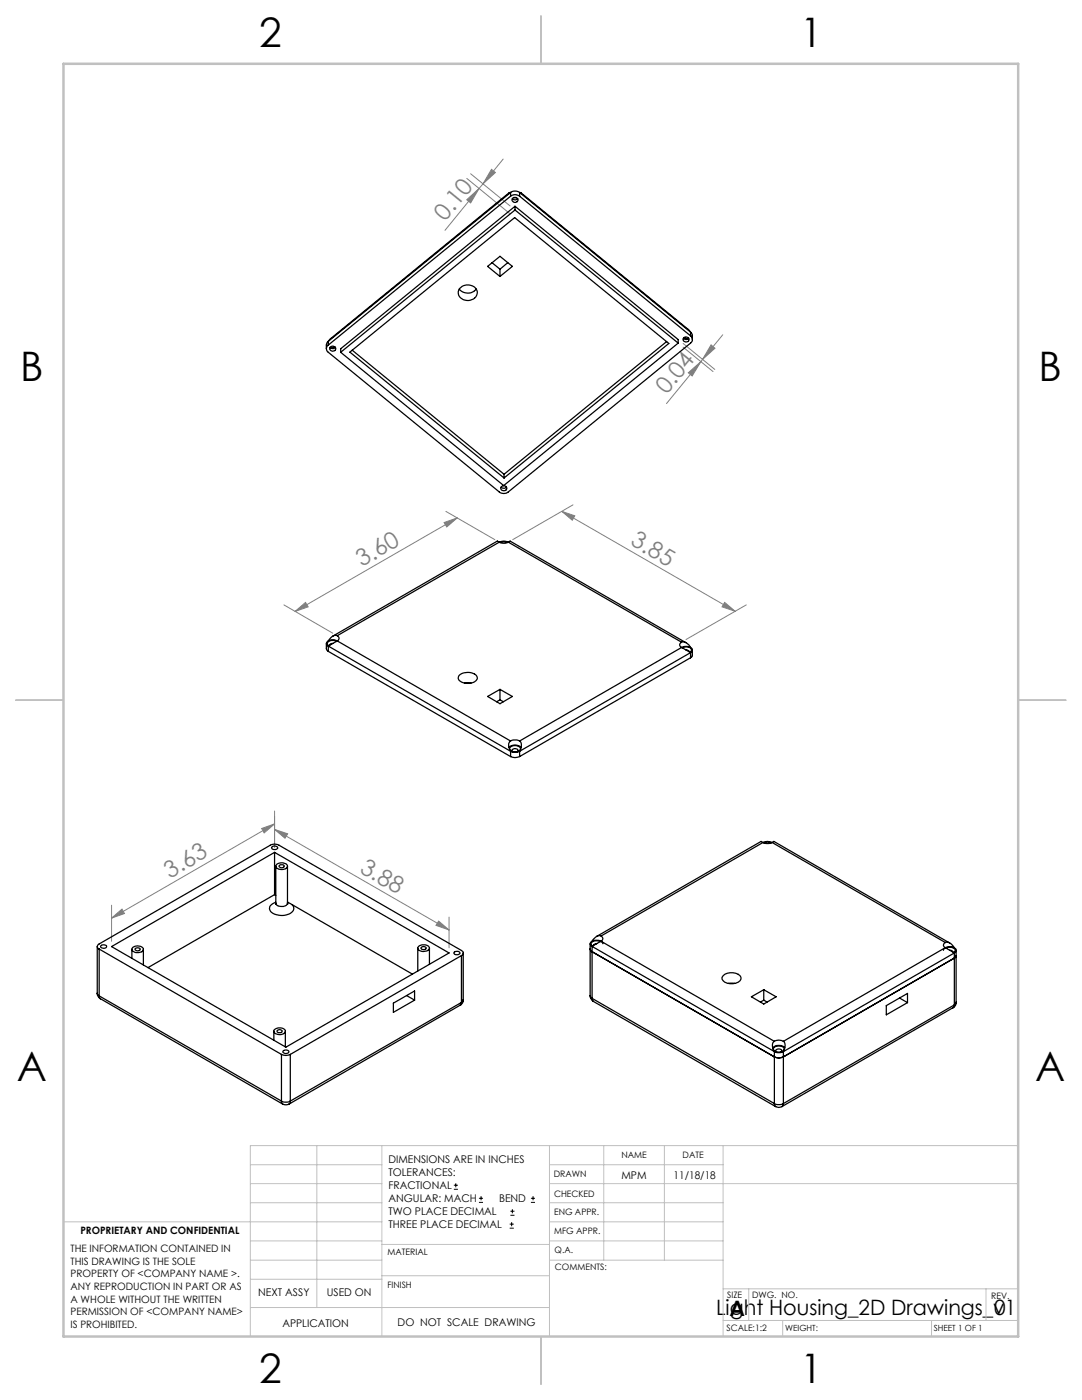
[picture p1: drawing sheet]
<svg xmlns="http://www.w3.org/2000/svg" width="216mm" height="279mm" viewBox="0 0 216 279" stroke-linecap="round" stroke-linejoin="round" font-family="sans-serif">
<g fill="none" stroke="#000" stroke-width=".2">
<path d="M90.6 237.3h.8M90.6 236.5h.8M90.9 236.1v.9M95.6 240h.8M95.6 239.1h.8M96 238.7v.8M105.9 240h.9M105.9 239.1h.9M106.4 238.7v.8M101.7 245.1h.8M101.7 244.3h.8M101.8 242.5h.9"/>
<path d="M101.8 241.7h.9M102.1 243.9v.8M102.2 241.3v.8"/>
</g>
<g fill="none" stroke="#808080" stroke-width=".2">
<path d="M93.1 35.6l8.6 7M93.1 39.9l2.5-2.3-1.7 2.9zM93.9 34.7l7.9 6.4M95.6 37.6l-6.8 8.4M96.4 36.7l-.8 .9M98.1 33.8l.7 .6-2.4 2.3zM100.4 31.7l-4 5M136.3 69.3l6 4.9M136.3 68.5l6.3 5.2M137.3 74.4l2.5-2.2-1.7 2.8zM139.8 72.2l-6.8 8.3M140.2 71.7l-.4 .5"/>
<path d="M141.9 68.8l.8 .7-2.5 2.2zM144.2 66.8l-4 4.9M88.6 104.3l2.6-.9-2.1 1.8zM89 102.1l9.7 5.6M91.2 103.4l-32.3 18.6M112.1 102.1l2.6 .8-.5 .9zM112.1 102.1l34.6 19.9M114.3 100.8l-12 6.9M56.7 120.7l9.7 5.7M58.9 122l2.1-1.8 .5 .9zM144.6 120.2l2.1 1.8-2.6-.9zM148.9 120.7l-12 6.9"/>
<path d="M52.2 165.3l2.6-.9-2.1 1.8zM54.8 161.9v7.2M54.8 164.4l-32.5 18.8M54.8 165.5l2.6 .9-.5 .9zM54.8 165.5l34.8 20.1M22.3 183.2l2-1.8 .5 .9zM22.3 180.7v7.2M87.5 183.8l2.1 1.8-2.6-.9zM89.6 183v6.2"/>
</g>
<g fill="none" stroke="#c0c0c0" stroke-width=".2">
<path d="M50 232.4h26.2M50 236.2h26.2M63.2 228.6v32.3M76.2 228.6v38.1M109.6 228.6v38.1M109.6 232.4h34.7M109.6 236.2h93.6M120.5 228.6v22.9M132.6 228.6v22.9M144.3 228.6v38.1M203.2 228.6h-153.2v38.1M12.7 243.8h63.5"/>
<path d="M50 251.5h26.2M50 240h26.2M50 247.7h26.2M50 255.3h26.2M76.2 254.6h33.4M76.2 248.4h33.4M109.6 251.5h34.7M109.6 243.8h34.7M109.6 240h34.7M109.6 247.7h34.7M144.3 257.2h58.9M149.4 257.2v6.3"/>
<path d="M196.7 257.2v6.3M50 260.9h59.6M144.3 263.5h58.9M156.2 263.5v3.2M185.9 263.5v3.2"/>
</g>
<path d="M108 3.2v9.5M3.1 139.7h9.6M203.2 139.7h9.5M108 266.7v9.6" fill="none" stroke="#c0c0c0" stroke-width=".25"/>
<path d="M12.7 12.7h190.5v254h-190.5z" fill="none" stroke="#c0c0c0" stroke-width=".5"/>
<g fill="#808080">
<path d="M87.5 183.8l2.1 1.8-2.6-.9zM54.8 165.5l2.6 .9-.5 .9zM144.6 120.2l2.1 1.8-2.6-.9zM112.1 102.1l2.6 .8-.5 .9z"/>
<path d="M52.2 165.3l2.6-.9-2.1 1.8zM22.3 183.2l2-1.8 .5 .9zM88.6 104.3l2.6-.9-2.1 1.8zM58.9 122l2.1-1.8 .5 .9z"/>
<path d="M93.1 39.9l2.5-2.3-1.7 2.9zM98.1 33.8l.7 .6-2.4 2.3zM137.3 74.4l2.5-2.2-1.7 2.8zM141.9 68.8l.8 .7-2.5 2.2z"/>
</g>
<g fill="none" stroke="#000" stroke-width=".25">
<path d="M101.9 39.2a1.43 1.43 0 0 1 1.8 0M101.9 38.4a1.57 1.57 0 0 1 1.8 0M101.9 38.4l-.3 .1-35.7 29.2-.4 .4M101.9 38.4v.8M101.9 39.2l-36.4 29.7M101.9 38.4l-36.4 29.7M102.2 39.7a.69 .69 0 0 0 1.1 0M102.5 39.4h.5M103.7 38.4l.2 .1 33.5 27.3 .4 .5M103.7 38.4v.8M103.7 39.2l34.1 27.8M103.7 38.4l34.1 27.9"/>
<path d="M91.7 57.7a2.13 2.13 0 0 0 3.3 0M91.8 57.5a2.04 2.04 0 0 1 3.5 .8 1.94 1.94 0 0 1-1.9 1.7 1.94 1.94 0 0 1-2-1.5l.1-.5zM97.3 53.2l2.5-2 2.4 2-2.4 2zM98.2 52.4l1.6 1.3M99.8 53.7v1.5M101.3 52.4l-1.5 1.3M102.8 41.2l32.5 26.6v.7M102.8 41.2l-34.8 28.4v.7M102.8 41.2v.7M102.8 41.9l-34.8 28.4M102.8 41.9l32.5 26.6M65.5 68.1l-.3 .6-.1 .9"/>
<path d="M65.5 68.1v.8M65.9 69.3a.69 .69 0 0 0 1 0M65.9 69.3a.54 .54 0 0 1 .9-.1 .54 .54 0 0 1-.3 .9 .52 .52 0 0 1-.6-.2 .52 .52 0 0 1 0-.6zM66.8 69.2l-.8 .3M69.8 70.3l32.9-26.9 30.8 25.1-32.9 26.9zM70.3 69.9l30.3 24.8M133 68.2l-32.4 26.5M135.3 68.5l-34.8 28.4-32.5-26.6M136.4 67.5a.6 .6 0 0 0 1 0M136.5 67.3a.58 .58 0 0 1 .9 .1 .58 .58 0 0 1-.1 .8 .58 .58 0 0 1-.8-.1l-.2-.4zM136.5 67.3l.7 .4M137.8 67a.92 .92 0 0 1 0 1.5l-36.4 29.7a1.43 1.43 0 0 1-1.8 0l-34.1-27.9a.87 .87 0 0 1 0-1.4"/>
<path d="M137.8 66.3l.1 .1a1.42 1.42 0 0 1 .2 1.4M137.8 66.3v.7M100 97.2a.65 .65 0 0 0 1 0M100 97.2a.54 .54 0 0 1 1-.1 .54 .54 0 0 1-.4 .8 .51 .51 0 0 1-.6-.1 .51 .51 0 0 1 0-.6zM100.6 94.7v.7M99.6 108.2a2.02 2.02 0 0 0 1.8 0M99.6 108.2l-.4-.2-32.8 19M99.6 108.2a2.02 2.02 0 0 1 1.8 0M99.6 108.2l-32.3 18.7M99.8 108.3a1.72 1.72 0 0 1 1.5 0M101.4 108.2l.4-.2 35.1 20.3M101.4 108.2l34.6 20"/>
<path d="M65.1 128.4v1.1l.4 .5M65.5 127.9a2.02 2.02 0 0 1 1.8 0M65.5 127.9a.53 .53 0 0 0-.4 .5 .53 .53 0 0 0 .4 .5M65.5 128.9l36.4 21M65.5 128.9v1.1M65.5 130l36.4 21M66.4 128.4l-.5 .1-.1 .3M67.2 128a1.24 1.24 0 0 0-1.9 .5l.3 .4M67.3 127.9l-1.8 1M67.3 126.9a.57 .57 0 0 1 .4 .5 .57 .57 0 0 1-.4 .5M67.3 126.9a1.52 1.52 0 0 0-1.8 1M67.3 127.9l34.6 20"/>
<path d="M91.7 134.7a2.6 2.6 0 0 1 3.4 .3 1.04 1.04 0 0 1-1.1 1.3 2.24 2.24 0 0 1-2.6-.9zM92.7 136.3h1.3M97.3 139l2.5-1.4 2.4 1.4-2.4 1.4zM99.8 137.6v2.1M99.8 139.7l.6 .4M99.8 139.7l-.7 .4M136 129.2l1.8 1M136 128.2a.55 .55 0 0 0-.4 .5 .55 .55 0 0 0 .4 .5M136 128.2a1.55 1.55 0 0 1 1.8 1M136 129.2a2.01 2.01 0 0 1 1.8 0M136 129.2l-32.3 18.7M136.1 129.3a1.16 1.16 0 0 1 1.9 .6l-.3 .3"/>
<path d="M136.8 129.7l.5 .1 .2 .3M137.8 129.2a.55 .55 0 0 1 .3 .5 .55 .55 0 0 1-.3 .5M137.8 130.2l-34.1 19.7M137.8 130.2v1.1M137.8 131.3l-34.1 19.7M138.1 129.7v1.2l-.3 .4M101.6 149.2a1.69 1.69 0 0 1 2.4 0M101.8 149.1a1.33 1.33 0 0 1 2.1 .3 1.21 1.21 0 0 1-1.1 .7 1.21 1.21 0 0 1-1.1-.7zM101.9 147.9a1.34 1.34 0 0 0-.2 1.8l.2 .2M101.9 147.9a2.02 2.02 0 0 1 1.8 0M101.9 151a2.02 2.02 0 0 0 1.8 0M101.9 149.9a2.02 2.02 0 0 0 1.8 0"/>
<path d="M101.9 149.9v1.1M102.3 150l-.1-.1a.52 .52 0 0 1 .3-.5 .52 .52 0 0 1 .6 .1l.3 .3-.2 .2M103.7 147.9a1.52 1.52 0 0 1 0 2M103.7 149.9v1.1M54.2 169.1a.67 .67 0 0 1 .7-.3 .67 .67 0 0 1 .5 .5 .71 .71 0 0 1-1.2-.2zM54.8 178.5l-25.3 14.6M54.8 178.5l.2 .2M54.8 170.1v8.4M55 172.9v7.4M55.3 172.4a1.47 1.47 0 0 1 2.1 .4 1.32 1.32 0 0 1-2.4 .1zM55.7 172.7a.5 .5 0 0 1 .6-.2 .5 .5 0 0 1 .4 .5 .5 .5 0 0 1-.6 .2 .5 .5 0 0 1-.4-.5zM57.4 172.9v7.4"/>
<path d="M152.3 168.1a2.02 2.02 0 0 0 1.8 0M152.3 168.1l-.4-.2-32.9 19M152.3 168.1a2.02 2.02 0 0 1 1.8 0M152.3 168.1l-32.4 18.7M152.4 168.2a1.72 1.72 0 0 1 1.5 0M154.1 168.1l.3-.2 35.1 20.3M154.1 168.1l34.5 20M19.4 198.2a1.29 1.29 0 0 0 .6 1.1M19.4 198.2l.4 .6M19.4 188.9v9.3M19.8 189.4a.53 .53 0 0 1-.4-.5 .53 .53 0 0 1 .4-.5l34.1-19.7a1.76 1.76 0 0 1 1.8 0l36.4 21a.55 .55 0 0 1 .3 .5 .55 .55 0 0 1-.3 .5M19.8 198.8l.2 .5"/>
<path d="M19.8 189.4l36.4 21M19.8 198.8l36.4 20.9M19.8 189.4v9.4M20 199.3l36.4 21M20.1 188.7a.74 .74 0 0 1 1.2 .2 .66 .66 0 0 1-.7 .4 .66 .66 0 0 1-.5-.5zM22.3 188.9l32.5-18.8 34.8 20.1-32.6 18.8zM26.3 189.4v1.8M26.4 189.2a1.46 1.46 0 0 1 2.2 .2 1.26 1.26 0 0 1-1.9 .5l-.4-.3zM27 189.3a.63 .63 0 0 1 1 .2 .53 .53 0 0 1-.6 .3 .53 .53 0 0 1-.4-.5zM28.6 189.4v3.2M55 180.3v.1M55 180.1a1.39 1.39 0 0 0-1.2 1.5 2.98 2.98 0 0 0 3.6 .9 1.15 1.15 0 0 0 1.1-.7 1.15 1.15 0 0 0-.3-1.3"/>
<path d="M55 180.3a1.38 1.38 0 0 0 2.4 0M57.4 180.3v.1M57.4 180l.8 .5M58.2 180.5l24.1 13.9M81.1 198.7l1.6 .9M83.4 189.2v4.6M83.6 188.8a1.51 1.51 0 0 1 2.1 .4 1.2 1.2 0 0 1-1.7 .6 .55 .55 0 0 1-.6-.4 .55 .55 0 0 1 .2-.6zM84 189.2a.61 .61 0 0 1 1.1 .1 .61 .61 0 0 1-1.1-.1zM85.7 189.2v3.2M90.6 190a.64 .64 0 0 1 .7-.2 .64 .64 0 0 1 .5 .5 .73 .73 0 0 1-1.2-.2zM92.1 190.7l-34.2 19.7M92.1 190.7v9.4"/>
<path d="M92.4 199.5a1.11 1.11 0 0 1-.6 1.1M92.4 199.5l-.3 .6M92.4 190.2v9.3M117.8 198.7a1.41 1.41 0 0 0 .6 1.1M117.8 189.4l.3 .5 36.4 21a2.02 2.02 0 0 0 1.8 0l34.1-19.7 .3-.2 .1-.3M117.8 198.7l.3 .5M117.8 188.3v10.4M118.1 187.9a1.48 1.48 0 0 1 2.2 .4M118.1 187.9a.53 .53 0 0 0-.3 .5 .53 .53 0 0 0 .3 .5M118.1 199.2l.3 .6M118.1 188.9l36.4 21M118.1 188.9v10.3"/>
<path d="M118.1 199.2l36.4 21M118.4 199.8l36.4 21M119.1 188.3l-.5 .2-.2 .2M119.8 187.9a1.31 1.31 0 0 0-1.9 .4l.4 .5M119.9 187.9l-1.8 1M119.9 186.8a.57 .57 0 0 1 .4 .5 .57 .57 0 0 1-.4 .6M119.9 186.8a1.52 1.52 0 0 0-1.8 1.1M119.9 187.9l34.6 19.9M144.3 194.7a2.45 2.45 0 0 1 3.5 .4 1.65 1.65 0 0 1-2.1 1.2 1.46 1.46 0 0 1-1.6-1.2zM145.3 196.3h1.3M149.9 198.9l2.5-1.4 2.5 1.4-2.5 1.5zM152.4 197.5v2.1"/>
<path d="M152.4 199.6l.7 .4M152.4 199.6l-.7 .4M179.5 199.2l1.6 .9M188.6 189.1l1.8 1.1M188.6 188.1a.53 .53 0 0 0-.4 .5 .53 .53 0 0 0 .4 .5M188.6 188.1a1.67 1.67 0 0 1 1.8 1M188.6 189.1l-32.3 18.7M188.8 189.2a1.29 1.29 0 0 1 1.8 .5l-.3 .4M189.5 189.7l.5 .1 .1 .2M190.4 189.1a1.58 1.58 0 0 0-2.2 .6M190.4 189.1a.57 .57 0 0 1 .4 .6 .57 .57 0 0 1-.4 .5M190.4 190.2l-34.1 19.7"/>
<path d="M190.4 190.2v10.4M190.8 189.7v10.3M54.6 205.8v1.8M54.8 205.5a1.46 1.46 0 0 1 2.1 .2 1.26 1.26 0 0 1-1.1 .8 1.26 1.26 0 0 1-1.2-.7zM55.3 205.7a.53 .53 0 0 1 .6-.2 .53 .53 0 0 1 .4 .5 .53 .53 0 0 1-.6 .2 .53 .53 0 0 1-.4-.5zM56.2 210.4a1.94 1.94 0 0 0 1.7 0M56.2 219.7a1.94 1.94 0 0 0 1.7 0M56.2 219.7l.2 .6M56.2 210.4v9.3M56.5 209.7a.74 .74 0 0 1 1.1 .2 .66 .66 0 0 1-.6 .4 .66 .66 0 0 1-.6-.5zM56.9 205.8v3.2M57.9 219.7v.4l-.2 .2"/>
<path d="M57.9 210.4v9.3M78.5 200.2l4.2-2.4v1.8l-4.2 2.4zM91.8 200.6l-34.1 19.7M92.1 200.1l-.3 .5M92.1 200.1l-34.2 19.6M154.2 209.1a1.7 1.7 0 0 1 2.4 0M154.4 209.1a1.37 1.37 0 0 1 2.1 .3 1.3 1.3 0 0 1-2.2 0zM154.5 207.8a1.43 1.43 0 0 0 0 2.1M154.5 207.8a1.76 1.76 0 0 1 1.8 0M154.5 209.9a2.02 2.02 0 0 0 1.8 0M154.5 209.9v10.3M155 209.9l-.2-.1a.57 .57 0 0 1 .6-.5 .57 .57 0 0 1 .6 .5l-.2 .1"/>
<path d="M156.3 207.8a1.61 1.61 0 0 1 0 2.1M156.3 209.9v10.3M176.8 200.7l4.3-2.4v1.8l-4.3 2.4zM190.1 201.1l-34.1 19.7M190.4 200.6l-.3 .5M190.4 200.6l-34.1 19.6M190.8 200a1.11 1.11 0 0 1-.7 1.1M190.8 200l-.4 .6M56.4 220.3l.5 .2 .8-.2M154.5 220.2a2.02 2.02 0 0 0 1.8 0M154.5 220.2l.3 .6M154.8 220.8a1.23 1.23 0 0 0 1.2 0"/>
<path d="M156.3 220.2l-.3 .6"/>
<circle cx="102.7" cy="39.9" r=".57"/>
</g>
<g font-size="8.1">
<text x="51.7" y="9.3">2</text>
<text x="159.7" y="9.3">1</text>
<text x="4" y="76">B</text>
<text x="207.2" y="76">B</text>
<text x="3.3" y="215.7">A</text>
<text x="206.5" y="215.7">A</text>
<text x="51.7" y="276">2</text>
<text x="159.7" y="276">1</text>
</g>
<g font-size="4.7" fill="#808080">
<text x="88.8" y="44.3" transform="rotate(-51 88.8 44.3)">0.10</text>
<text x="133" y="78.9" transform="rotate(-51 133 78.9)">0.04</text>
<text x="72.2" y="113.2" transform="rotate(-30 72.2 113.2)">3.60</text>
<text x="125.6" y="108.6" transform="rotate(30 125.6 108.6)">3.85</text>
<text x="33.9" y="175.3" transform="rotate(-30 33.9 175.3)">3.63</text>
<text x="71.6" y="174" transform="rotate(30 71.6 174)">3.88</text>
</g>
<g font-size="4.2">
<text x="142.9" y="262.4">Light Housing_2D Drawings_v1</text>
<text x="145.6" y="262.7">A</text>
<text x="198.4" y="262.4">0</text>
</g>
<g font-size="2.1">
<text x="77.5" y="232.2">DIMENSIONS ARE IN INCHES</text>
<text x="77.5" y="234.7">TOLERANCES:</text>
<text x="77.5" y="237.3">FRACTIONAL</text>
<text x="77.5" y="239.9">ANGULAR: MACH</text>
<text x="99.6" y="239.9">BEND</text>
<text x="124" y="235.2">MPM</text>
<text x="134.4" y="235.2">11/18/18</text>
<text x="77.5" y="242.5">TWO PLACE DECIMAL</text>
<text x="77.5" y="245.1">THREE PLACE DECIMAL</text>
<text x="51.5" y="258.7">NEXT ASSY</text>
<text x="65.2" y="258.6">USED ON</text>
<text x="56.3" y="264.8">APPLICATION</text>
<text x="79.3" y="264.6">DO NOT SCALE DRAWING</text>
</g>
<g font-size="2">
<text x="14.1" y="249.9">THE INFORMATION CONTAINED IN</text>
<text x="16" y="246.3">PROPRIETARY AND CONFIDENTIAL</text>
<text x="14.1" y="252.4">THIS DRAWING IS THE SOLE</text>
<text x="14.1" y="254.9">PROPERTY OF &lt;COMPANY NAME &gt;.</text>
<text x="14.1" y="257.4">ANY REPRODUCTION IN PART OR AS</text>
<text x="14.1" y="260">A WHOLE WITHOUT THE WRITTEN</text>
<text x="14.1" y="262.5">PERMISSION OF &lt;COMPANY NAME&gt;</text>
<text x="14.1" y="265">IS PROHIBITED.</text>
</g>
<g font-size="1.8">
<text x="124" y="231.1">NAME</text>
<text x="136.2" y="231.1">DATE</text>
<text x="110.5" y="234.8">DRAWN</text>
<text x="110.5" y="238.9">CHECKED</text>
<text x="110.6" y="242.5">ENG APPR.</text>
<text x="77.3" y="250.5">MATERIAL</text>
<text x="110.6" y="246.3">MFG APPR.</text>
<text x="110.7" y="250">Q.A.</text>
<text x="77.3" y="257">FINISH</text>
<text x="110.7" y="253.5">COMMENTS:</text>
<text x="145.1" y="259">SIZE</text>
<text x="150.1" y="259.1">DWG. NO.</text>
<text x="197.8" y="259.2">REV.</text>
<text x="145" y="265.7">SCALE:1:2</text>
</g>
<g font-size="1.7">
<text x="156.7" y="265.7">WEIGHT:</text>
<text x="186.3" y="265.7">SHEET 1 OF 1</text>
</g>
</svg>
